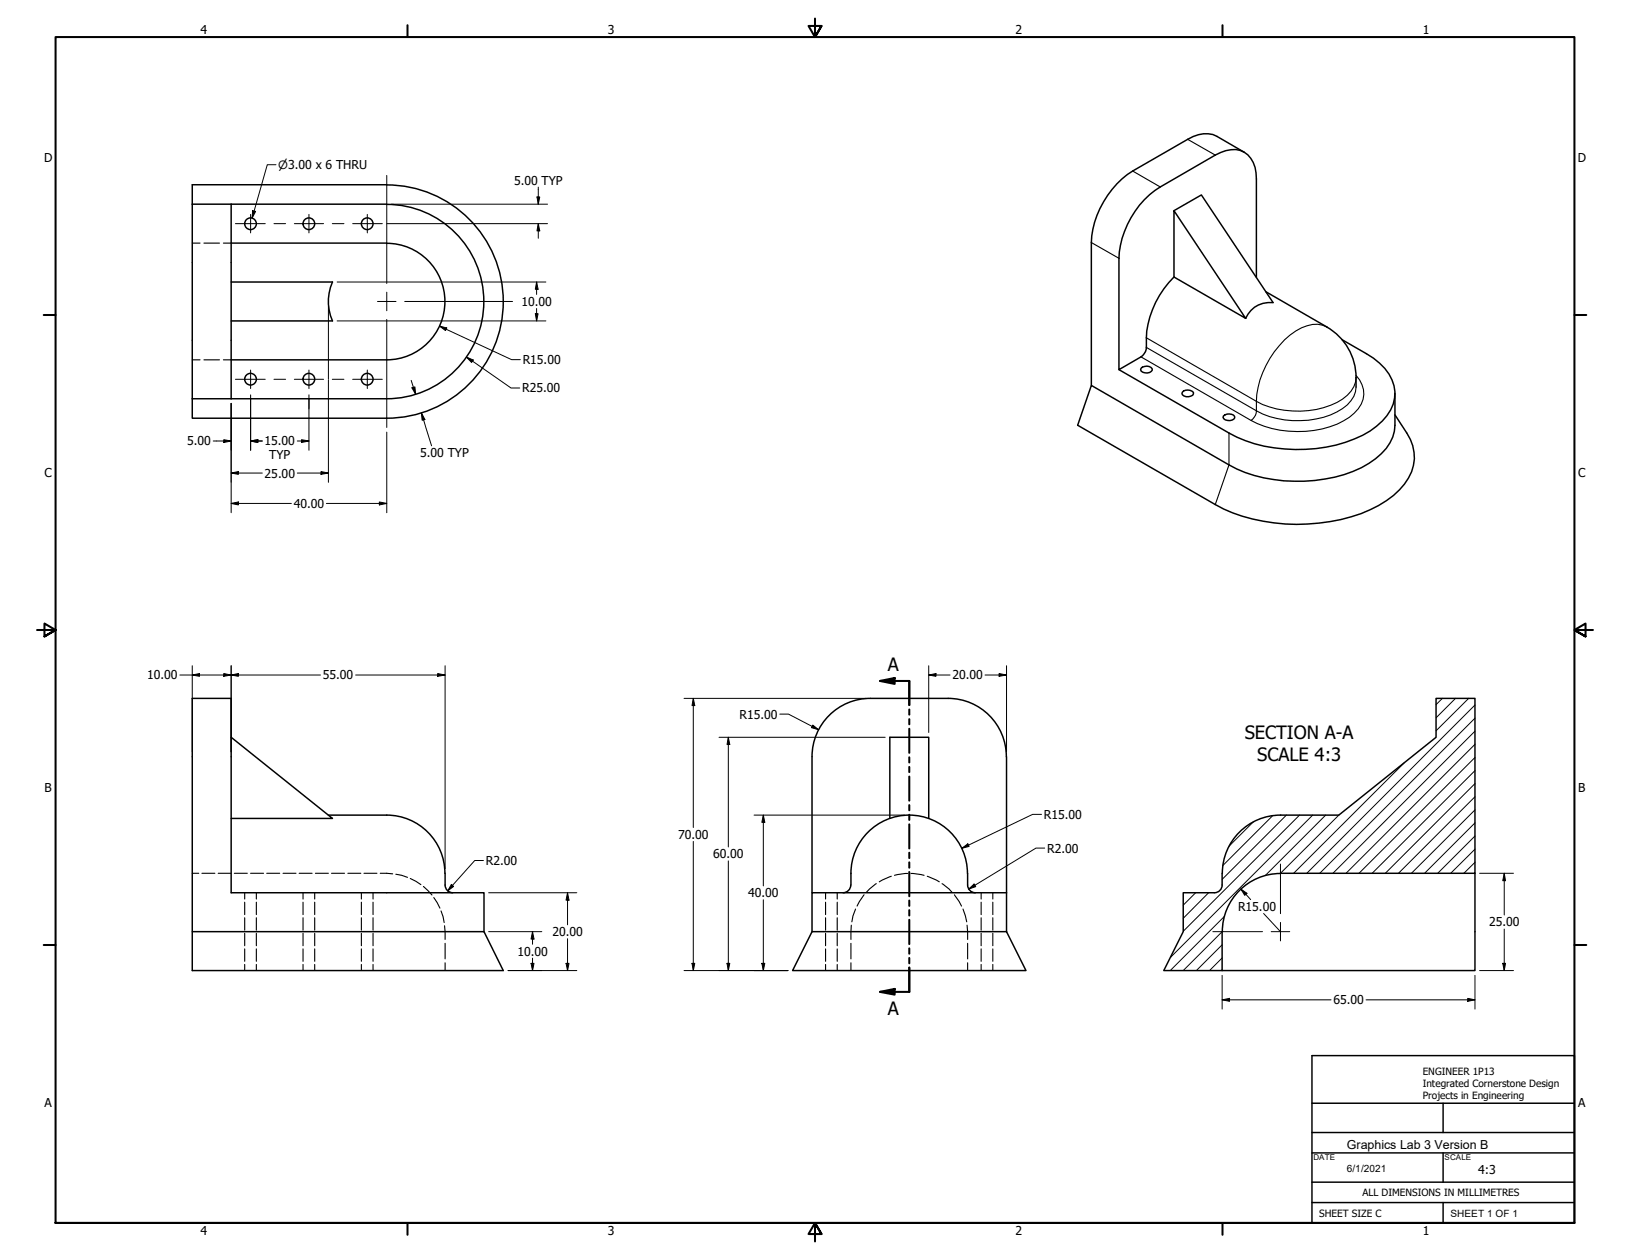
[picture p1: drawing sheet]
<svg xmlns="http://www.w3.org/2000/svg" width="559mm" height="432mm" viewBox="0 0 559 432" stroke-linecap="round" stroke-linejoin="round" font-family="sans-serif">
<!-- layer: Hatch (ANSI) -->
<g fill="none" stroke="#000" stroke-width=".34">
<path d="M494.5 239.3l-2.2 2.2M499 239.3l-6.7 6.7M503.5 239.3l-11.2 11.1M505.7 259.6l-39.8 39.7M505.7 255.1l-44.2 44.2M505.7 250.6l-48.8 48.7M505.7 246.1l-53.3 53.2M505.7 241.6l-57.7 57.7M436.4 279.5l-17.2 17.2M441 279.3l-22 22.1M445.5 279.3l-39.9 39.9M450 279.3l-48.7 48.7"/>
<path d="M454.5 279.3l-20.7 20.7M459 279.3l-20 20M481.5 261.4l-38 37.9M505.7 277.6l-21.8 21.7M505.7 273l-26.3 26.3M505.7 268.5l-30.8 30.8M505.7 264.1l-35.3 35.2M429.7 281.6l-8.4 8.4M505.7 295.5l-3.9 3.8M505.7 291l-8.4 8.3M505.7 286.5l-12.8 12.8M505.7 282l-17.3 17.3"/>
<path d="M409.9 305.9l-4.3 4.3M414.3 305.9l-8.7 8.8M419 319.3l-13.4 13.3M419.7 314.1l-18.5 18.5M419 328.3l-4.3 4.3M419 323.8l-8.9 8.8"/>
</g>
<!-- layer: Hidden (ANSI) -->
<g fill="none" stroke="#000" stroke-width=".38">
<path d="M65.9 83.3h2.7M69.9 83.3h5.3M76.6 83.3h2.6M65.9 123.3h2.7M69.9 123.3h5.3M76.6 123.3h2.6M65.9 299.3h2.2M69.2 299.3h4.5M74.8 299.3h4.4M80.3 299.3h4.5M85.9 299.3h4.5M91.4 299.3h4.5"/>
<path d="M97 299.3h4.5M102.6 299.3h4.4M108.1 299.3h4.5M113.7 299.3h4.4M119.3 299.3h4.4M124.8 299.3h4.4M130.4 299.3l4.2 .2M135.7 299.6l4 1.1M311.1 299.3l-4.5 .7M312.3 299.3l4.5 .7M83.9 305.9v2.2M83.9 309.2v4.2"/>
<path d="M83.9 314.5v4.3M83.9 319.8v4.3M87.9 305.9v2.2M87.9 309.2v4.2M87.9 314.5v4.3M87.9 319.8v4.3M103.9 305.9v2.2M103.9 309.2v4.2M103.9 314.5v4.3M103.9 319.8v4.3M107.9 305.9v2.2M107.9 309.2v4.2"/>
<path d="M107.9 314.5v4.3M107.9 319.8v4.3M123.9 305.9v2.2M123.9 309.2v4.2M123.9 314.5v4.3M123.9 319.8v4.3M127.9 305.9v2.2M127.9 309.2v4.2M127.9 314.5v4.3M127.9 319.8v4.3M140.7 301.1l3.6 2M145.2 303.8l2.9 2.9"/>
<path d="M148.7 307.6l2.1 3.6M151.2 312.2l1.1 4M152.4 317.2l.2 4.7M283 305.9v2.2M283 309.2v4.2M283 314.5v4.3M283 319.8v4.3M287 305.9v2.2M287 309.2v4.2M287 314.5v4.3M287 319.8v4.3M291.8 317.1l-.1 4.8"/>
<path d="M293.3 311.5l-.9 2.4-.4 2M296.2 306.6l-2.4 3.9M300.4 302.8l-3.4 3M305.6 300.3l-4.2 1.9M317.9 300.3l4.1 1.9M323 302.8l2.4 1.9 1 1.1M327.2 306.6l2.4 3.9M330.1 311.5l1.3 4.4M331.5 317.1l.2 4.8M336.4 305.9v2.2M336.4 309.2v4.2M336.4 314.5v4.3"/>
<path d="M336.4 319.8v4.3M340.4 305.9v2.2M340.4 309.2v4.2M340.4 314.5v4.3M340.4 319.8v4.3M83.9 325.2v4.2M83.9 330.5v2.1M87.9 325.2v4.2M87.9 330.5v2.1M103.9 325.2v4.2M103.9 330.5v2.1M107.9 325.2v4.2"/>
<path d="M107.9 330.5v2.1M123.9 325.2v4.2M123.9 330.5v2.1M127.9 325.2v4.2M127.9 330.5v2.1M152.6 323.3v5.3M152.6 329.9v2.7M283 325.2v4.2M283 330.5v2.1M287 325.2v4.2M287 330.5v2.1M291.7 323.3v5.3"/>
<path d="M291.7 329.9v2.7M331.7 323.3v5.3M331.7 329.9v2.7M336.4 325.2v4.2M336.4 330.5v2.1M340.4 325.2v4.2M340.4 330.5v2.1"/>
</g>
<!-- layer: Visible (ANSI) -->
<g fill="none" stroke="#000" stroke-width=".51">
<path d="M426.6 52.2l-9.4-5.5a10 10 0 0 0-10 1.1l-18.9 10.8a31.5 31.5 0 0 0-14.2 24.5v49M65.9 63.3l66.7 .1a40 40 0 0 1 39.9 40 40 40 0 0 1-39.9 39.9h-66.7zM65.9 70h66.7M79.2 70v66.7M132.6 70a33.3 33.3 0 0 1 33.3 33.4 33.3 33.3 0 0 1-33.3 33.3h-66.7M402.5 72.2l24.5 36.9-24.5-14.2zM402.5 72.2l9.4-5.4 24.5 36.9a9 9 0 0 0-9.4 5.4M79.2 96.6h34.8a16.3 16.3 0 0 0 0 13.4h-34.8M79.2 83.3h53.4M132.6 83.4a20 20 0 0 1 19.9 19.9 20 20 0 0 1-19.9 20h-53.4M402.5 94.9a32.2 32.2 0 0 0-9.6 24.9 4.7 4.7 0 0 1-1.7 2.5l-7.6 4.4v-38.2a31.1 31.1 0 0 1 14.2-24.4l18.8-11a10.1 10.1 0 0 1 10-.9 9.9 9.9 0 0 1 4.1 9.1v33.8M434 100l20.9 12.1a20 20 0 0 1 10 17.3"/>
<path d="M460.1 116.4l8.3 4.8a17.4 17.4 0 0 1 9.8 13.1 14.4 14.4 0 0 1-6.3 11.7 44.1 44.1 0 0 1-27.9 8.1 47.2 47.2 0 0 1-22.7-5.7l-37.7-21.7M391.2 126.2a2.61 2.61 0 0 1 3.8 .2v.4a2.38 2.38 0 0 1-4-.1zM405.8 134a2.9 2.9 0 0 1 3.3 .5v.5a2.4 2.4 0 0 1-3.9-.1zM464.9 129.3v3.4M478.2 134.8v10.9a15 15 0 0 1-6.6 11.5 42.8 42.8 0 0 1-24.4 7.7 48.8 48.8 0 0 1-25.9-5.6l-47.2-27.2-4.7 13.6 47.2 27.2a61.6 61.6 0 0 0 39.4 5.9 43.2 43.2 0 0 0 23.7-10.9 14.9 14.9 0 0 0 2.6-19.5l-4.1-6.2M419.4 142.6a2.76 2.76 0 0 1 3.8 .1l.1 .5a2.45 2.45 0 0 1-4-.1zM298.4 239.3a20 20 0 0 0-20 20M298.4 239.3h26.7M325 239.3a20 20 0 0 1 20 20M79.2 252.7l34.8 27.8h-34.8M278.4 259.3v46.6M345.1 259.3v60"/>
<path d="M112.6 279.3h20a20.1 20.1 0 0 1 20 20v4a2.64 2.64 0 0 0 2.6 2.6M305.1 280.5v-27.8h13.3v27.8M331.7 299.3a20 20 0 0 0-20-20 20 20 0 0 0-20 20v4M331.7 299.3v4a2.64 2.64 0 0 0 2.7 2.6M439 299.3h66.7v-60h-13.4v13.4l-33.3 26.6h-20a20.1 20.1 0 0 0-20 20v4a2.64 2.64 0 0 1-2.7 2.6M439 299.3a20 20 0 0 0-20 20M505.7 299.3v33.3h-86.7M65.9 319.3h100l6.6 13.3h-106.6zM65.9 319.3v-80h13.3v66.6h86.7v13.4M278.4 319.3h66.7l6.6 13.3h-80zM291.7 303.3a2.64 2.64 0 0 1-2.7 2.6M345.1 305.9h-66.7v13.4"/>
<path d="M416.3 305.9h-10.7v13.4l-6.6 13.3h20v-13.3"/>
<circle cx="85.9" cy="76.7" r="2"/>
<circle cx="105.9" cy="76.7" r="2"/>
<circle cx="125.9" cy="76.7" r="2"/>
<circle cx="85.9" cy="130" r="2"/>
<circle cx="105.9" cy="130" r="2"/>
<circle cx="125.9" cy="130" r="2"/>
</g>
<!-- layer: Visible Narrow (ANSI) -->
<path d="M388.3 58.6l9.5 5.5M407.2 47.8l9.4 5.3M374.1 83.1l9.5 5.4M393 115.8l37.7 21.7v3.3l-37.7-21.7M454.9 112.1a10.3 10.3 0 0 0-10.7 1.3 31.6 31.6 0 0 0-13.5 24.1 30.9 30.9 0 0 0 29.5-.7 9.7 9.7 0 0 0 4.7-7.5M391.2 122.3l37.7 21.8M464.9 128.7a8.5 8.5 0 0 1-.7 12.9 29.8 29.8 0 0 1-22.4 6.2 31.8 31.8 0 0 1-12.9-3.7 4.3 4.3 0 0 0 1.8-3.3 31.2 31.2 0 0 0 27.6 .4 10.4 10.4 0 0 0 6.6-8.5M421.3 148.4v10.9l-4.7 13.6" fill="none" stroke="#000" stroke-width=".38"/>
<!-- layer: Section Line (ANSI) -->
<g fill="none" stroke="#000" stroke-width=".7">
<path d="M301.7 233.4l5-1.1v2.1zM301.7 233.4h10v8.2M311.7 243.1v1.8M311.7 246.4v1.8M311.7 249.7v8.3M311.7 259.5v1.8M311.7 262.8v1.8M311.7 266.1v8.3M311.7 275.9v1.8M311.7 279.2v1.8M311.7 282.5v8.3M311.7 292.2v1.9"/>
<path d="M311.7 295.5v1.9M311.7 298.8v8.3M311.7 308.6v1.9M311.7 311.9v1.9M311.7 315.2v8.3M301.7 339.9l5-1v2zM311.7 325v1.8M311.7 328.3v1.8M311.7 331.6v8.3h-10"/>
</g>
<g fill="#000">
<path d="M301.7 233.4l5-1.1v2.1z" fill-rule="evenodd"/>
<path d="M301.7 339.9l5-1v2z" fill-rule="evenodd"/>
</g>
<!-- layer: Border (ANSI) -->
<g fill="none" stroke="#000" stroke-width=".7">
<path d="M139.7 8.6v4.1M279.4 6.3v6.4l-2.2-3.8h4.4l-2.2 3.8 2.2-3.8M419.1 8.6v4.1M15 107.9h4M539.8 107.9h4M12.7 215.9h6.3l-3.8-2.2v4.4l3.8-2.2-3.8 2.2M546.1 215.9h-6.3l3.8-2.2v4.4l-3.8-2.2 3.8 2.2M15 323.8h4M539.8 323.8h4M19 419.1v-406.4h520.8v406.4h-520.8h520.8M139.7 419.1v4.1M419.1 419.1v4.1"/>
<path d="M281.6 422.9l-2.2-3.8 2.2 3.8h-4.4l2.2-3.8v6.3"/>
</g>
<!-- layer: Title (ANSI) -->
<path d="M449.8 361.8h90v57.3h-90zM449.8 378.1h90M494.7 378.1v10M449.8 388.1h90M449.8 395.1h90M494.7 395.1v10M449.8 412.1h90M449.8 405.1h90M494.7 412.1v7" fill="none" stroke="#000" stroke-width=".51"/>
<!-- layer: Sketch Geometry (ANSI) -->
<path d="M85.9 135.3v1.7M105.9 135.3v4.8" fill="none" stroke="#000" stroke-width=".34"/>
<!-- layer: Dimension (ANSI) -->
<g fill="none" stroke="#000" stroke-width=".34">
<path d="M94.6 56.5h-3l-5.2 18.2M86.6 72.2l1 .3-1.2 2.2zM132.7 76.6h55M134.2 70h53.5M184.1 67.5h.9l-.5 2.5zM184.5 76.6l.5 2.5h-.9zM184.5 64.1v5.9M184.5 76.6v5.1M115.6 96.6h16.9M132.7 96.6h54.4M184 96.6l.5 2.5h-1zM184 96.6v4.3"/>
<path d="M112.6 104.9v25M115.6 110h16.9M132.7 110h54.4M150.7 111.8l2.5 .6-.5 .9zM150.7 111.8l24.7 11.5h3M183.5 107.5h1l-.5 2.5zM184 105.7v4.3M79.2 138.2v37.5M85.9 136.8v17.5M105.9 136.8v17.5M112.6 130.1v35.2M141 130.4l1.5 4.7"/>
<path d="M141.2 132.9l1-.3 .3 2.5zM159.9 122.4l2.3 1-.5 .8zM159.9 122.4l15.3 10.6h3M73.1 151.1h6.1M76.7 150.7l2.5 .4-2.5 .5zM85.9 151.1l2.5-.4v.9zM85.9 151.1h4M101.9 151.1h4M103.4 150.7l2.5 .4-2.5 .5zM132.6 148.1v27.6M144.5 141.5l1.2 2.3-1 .2zM144.5 141.5l3.5 11.3"/>
<path d="M79.2 162.1l2.5-.5v1zM79.2 172.5l2.5-.5v1zM79.2 162.1h10.7M79.2 172.5h20.7M101.9 162.1h10.7M110 161.6l2.6 .5-2.6 .5zM111.9 172.5h20.7M130 172l2.6 .5-2.6 .5zM61.7 231.3h48.2M65.9 231.3l2.5-.5v1zM65.9 228.2v29.5M76.7 230.8l2.5 .5-2.5 .5z"/>
<path d="M79.2 231.3l2.5-.5v1zM79.2 228.2v29.5M121.9 231.3h30.7M150.1 230.8l2.5 .5-2.5 .5zM152.6 228.2v69.5M234.5 239.3h62.3M237.7 239.3l.5 2.5h-1zM237.7 239.3v44.3M318.4 231.3l2.5-.5v1zM318.4 231.3h7.3M318.4 228.2v22.8M337.7 231.3h7.4"/>
<path d="M342.5 230.8l2.6 .5-2.6 .5zM345.1 228.2v29.5M246.5 252.7h57M249.7 252.7l.5 2.4h-1zM249.7 252.7v37.6M267.3 244.7h3l10.3 5.4M278.6 248.5l2 1.6-2.4-.7zM258.5 279.3h51.6M261.7 279.3l.5 2.5h-1zM261.7 279.3v24.3M357.1 279.1h-3.1l-24.2 11.6M165.7 294.9h-2.9l-9.3 10.4"/>
<path d="M237.7 288.4v44.2M249.7 295v37.6M329.8 290.7l2-1.5 .4 .9zM358.1 290.6h-2.9l-23.1 14.1M507.2 299.3h11.7M515.7 299.3l.4 2.5h-.9zM515.7 299.3v14.3M154.7 303.1l.8 .7-2 1.5zM167.5 319.3h18.2M167.5 305.9h30.2M182.6 319.3l.5 2.5h-1zM182.6 319.3v4.3"/>
<path d="M194.6 305.9l.5 2.6h-1zM194.6 305.9v11M261.7 308.4v24.2M332.1 304.7l1.8-1.7 .6 .8zM425.4 304.7l2.1 1.4-.8 .7zM425.4 304.7l3.4 3.6M433.2 313.1l5.8 6.2M515.7 318.4v14.2M174.2 332.6h23.5M182.1 330.1h1l-.5 2.5zM182.6 328.4v4.2M194.1 330.1h1l-.5 2.5z"/>
<path d="M194.6 321.7v10.9M234.5 332.6h35.6M237.2 330.1h1l-.5 2.5zM249.2 330.1h1l-.5 2.5zM261.2 330.1h1l-.5 2.5zM419 334.3v11.5M505.7 334.3v11.5M507.2 332.6h11.7M515.2 330.1h.9l-.4 2.5zM419 342.6l2.5-.5v1.1zM419 342.6h37.3M468.3 342.6h37.4"/>
<path d="M503.2 342.1l2.5 .5-2.5 .6z"/>
</g>
<g fill="#000">
<path d="M86.6 72.2l1 .3-1.2 2.2z" fill-rule="evenodd"/>
<path d="M184.1 67.5h.9l-.5 2.5z" fill-rule="evenodd"/>
<path d="M184.5 76.6l.5 2.5h-.9z" fill-rule="evenodd"/>
<path d="M184 96.6l.5 2.5h-1z" fill-rule="evenodd"/>
<path d="M150.7 111.8l2.5 .6-.5 .9z" fill-rule="evenodd"/>
<path d="M183.5 107.5h1l-.5 2.5z" fill-rule="evenodd"/>
<path d="M141.2 132.9l1-.3 .3 2.5z" fill-rule="evenodd"/>
<path d="M159.9 122.4l2.3 1-.5 .8z" fill-rule="evenodd"/>
<path d="M76.7 150.7l2.5 .4-2.5 .5z" fill-rule="evenodd"/>
<path d="M85.9 151.1l2.5-.4v.9z" fill-rule="evenodd"/>
<path d="M85.9 151.1l2.5-.4v.9z" fill-rule="evenodd"/>
<path d="M103.4 150.7l2.5 .4-2.5 .5z" fill-rule="evenodd"/>
<path d="M144.5 141.5l1.2 2.3-1 .2z" fill-rule="evenodd"/>
<path d="M79.2 162.1l2.5-.5v1z" fill-rule="evenodd"/>
<path d="M79.2 172.5l2.5-.5v1z" fill-rule="evenodd"/>
<path d="M110 161.6l2.6 .5-2.6 .5z" fill-rule="evenodd"/>
<path d="M130 172l2.6 .5-2.6 .5z" fill-rule="evenodd"/>
<path d="M65.9 231.3l2.5-.5v1z" fill-rule="evenodd"/>
<path d="M76.7 230.8l2.5 .5-2.5 .5z" fill-rule="evenodd"/>
<path d="M79.2 231.3l2.5-.5v1z" fill-rule="evenodd"/>
<path d="M150.1 230.8l2.5 .5-2.5 .5z" fill-rule="evenodd"/>
<path d="M318.4 231.3l2.5-.5v1z" fill-rule="evenodd"/>
<path d="M342.5 230.8l2.6 .5-2.6 .5z" fill-rule="evenodd"/>
<path d="M237.7 239.3l.5 2.5h-1z" fill-rule="evenodd"/>
<path d="M249.7 252.7l.5 2.4h-1z" fill-rule="evenodd"/>
<path d="M278.6 248.5l2 1.6-2.4-.7z" fill-rule="evenodd"/>
<path d="M261.7 279.3l.5 2.5h-1z" fill-rule="evenodd"/>
<path d="M329.8 290.7l2-1.5 .4 .9z" fill-rule="evenodd"/>
<path d="M154.7 303.1l.8 .7-2 1.5z" fill-rule="evenodd"/>
<path d="M194.6 305.9l.5 2.6h-1z" fill-rule="evenodd"/>
<path d="M332.1 304.7l1.8-1.7 .6 .8z" fill-rule="evenodd"/>
<path d="M425.4 304.7l2.1 1.4-.8 .7z" fill-rule="evenodd"/>
<path d="M515.7 299.3l.4 2.5h-.9z" fill-rule="evenodd"/>
<path d="M182.1 330.1h1l-.5 2.5z" fill-rule="evenodd"/>
<path d="M182.6 319.3l.5 2.5h-1z" fill-rule="evenodd"/>
<path d="M194.1 330.1h1l-.5 2.5z" fill-rule="evenodd"/>
<path d="M237.2 330.1h1l-.5 2.5z" fill-rule="evenodd"/>
<path d="M249.2 330.1h1l-.5 2.5z" fill-rule="evenodd"/>
<path d="M261.2 330.1h1l-.5 2.5z" fill-rule="evenodd"/>
<path d="M515.2 330.1h.9l-.4 2.5z" fill-rule="evenodd"/>
<path d="M419 342.6l2.5-.5v1.1z" fill-rule="evenodd"/>
<path d="M503.2 342.1l2.5 .5-2.5 .6z" fill-rule="evenodd"/>
</g>
<!-- layer: Center Mark (ANSI) -->
<g fill="none" stroke="#000" stroke-width=".34">
<path d="M85.9 73.5v6.3M105.9 73.5v6.3M125.9 73.5v6.3M132.6 60.1v37.1M132.6 100.1v3.2h-3.2M132.6 109.5v37M135.8 103.3h-3.2v3.2M138.7 103.3h37M85.9 126.8v6.4M105.9 126.8v6.4M125.9 126.8v6.4M439 296.1v17"/>
<path d="M415.8 319.3h17M435.8 319.3h6.4M439 316.1v6.4"/>
</g>
<!-- layer: Centerline (ANSI) -->
<path d="M80.7 76.6h10.2M93.9 76.6h4M100.9 76.6h10M113.9 76.6h4M120.9 76.6h10.2M80.7 130h10.2M93.9 130h4M100.9 130h10M113.9 130h4M120.9 130h10.2" fill="none" stroke="#000" stroke-width=".34"/>
<g font-size="6.3">
<text x="304.4" y="229.9">A</text>
<text x="426.7" y="253.1">SECTION A-A</text>
<text x="431" y="260.7">SCALE 4:3</text>
<text x="304.4" y="348">A</text>
</g>
<text font-size="4.3" x="461.8" y="393.7">Graphics Lab 3 Version B</text>
<g font-size="4.2">
<text x="68.7" y="11.7">4</text>
<text x="208.4" y="11.7">3</text>
<text x="348.1" y="11.7">2</text>
<text x="487.8" y="11.7">1</text>
<text x="15.1" y="55.5">D</text>
<text x="540.9" y="55.5">D</text>
<text x="176.3" y="63.2">5.00 TYP</text>
<text x="178.8" y="104.8">10.00</text>
<text x="179.2" y="124.8">R15.00</text>
<text x="179" y="134.5">R25.00</text>
<text x="64.1" y="152.7">5.00</text>
<text x="90.7" y="152.7">15.00</text>
<text x="92.3" y="157.3">TYP</text>
<text x="144.1" y="156.7">5.00 TYP</text>
<text x="15.2" y="163.4">C</text>
<text x="90.7" y="163.6">25.00</text>
<text x="541" y="163.4">C</text>
<text x="100.7" y="174.1">40.00</text>
<text x="50.5" y="232.9">10.00</text>
<text x="110.7" y="232.9">55.00</text>
<text x="326.5" y="232.9">20.00</text>
<text x="253.5" y="246.3">R15.00</text>
<text x="15.3" y="271.4">B</text>
<text x="541.1" y="271.4">B</text>
<text x="357.8" y="280.6">R15.00</text>
<text x="232.5" y="287.5">70.00</text>
<text x="359" y="292.2">R2.00</text>
<text x="166.6" y="296.4">R2.00</text>
<text x="244.5" y="294.1">60.00</text>
<text x="256.5" y="307.5">40.00</text>
<text x="424.4" y="312.2">R15.00</text>
<text x="510.5" y="317.5">25.00</text>
<text x="189.4" y="320.8">20.00</text>
<text x="177.4" y="327.5">10.00</text>
<text x="457.1" y="344.2">65.00</text>
<text x="15.2" y="379.3">A</text>
<text x="541" y="379.3">A</text>
<text x="506.7" y="402.2">4:3</text>
<text x="68.7" y="423.2">4</text>
<text x="208.4" y="423.2">3</text>
<text x="348.1" y="423.2">2</text>
<text x="487.8" y="423.2">1</text>
</g>
<text font-size="3.9" x="95.4" y="57.9">⌀3.00 x 6 THRU</text>
<g font-size="3.4">
<text x="487.7" y="368.3">ENGINEER 1P13</text>
<text x="487.7" y="372.4">Integrated Cornerstone Design</text>
<text x="487.7" y="376.6">Projects in Engineering</text>
<text x="461.8" y="401.6">6/1/2021</text>
<text x="467.1" y="409.9">ALL DIMENSIONS IN MILLIMETRES</text>
<text x="452.2" y="417.1">SHEET SIZE C</text>
<text x="497.3" y="417.1">SHEET 1 OF 1</text>
</g>
<g font-size="2.7">
<text x="450.3" y="397.6">DATE</text>
<text x="495.2" y="397.6">SCALE</text>
</g>
</svg>
